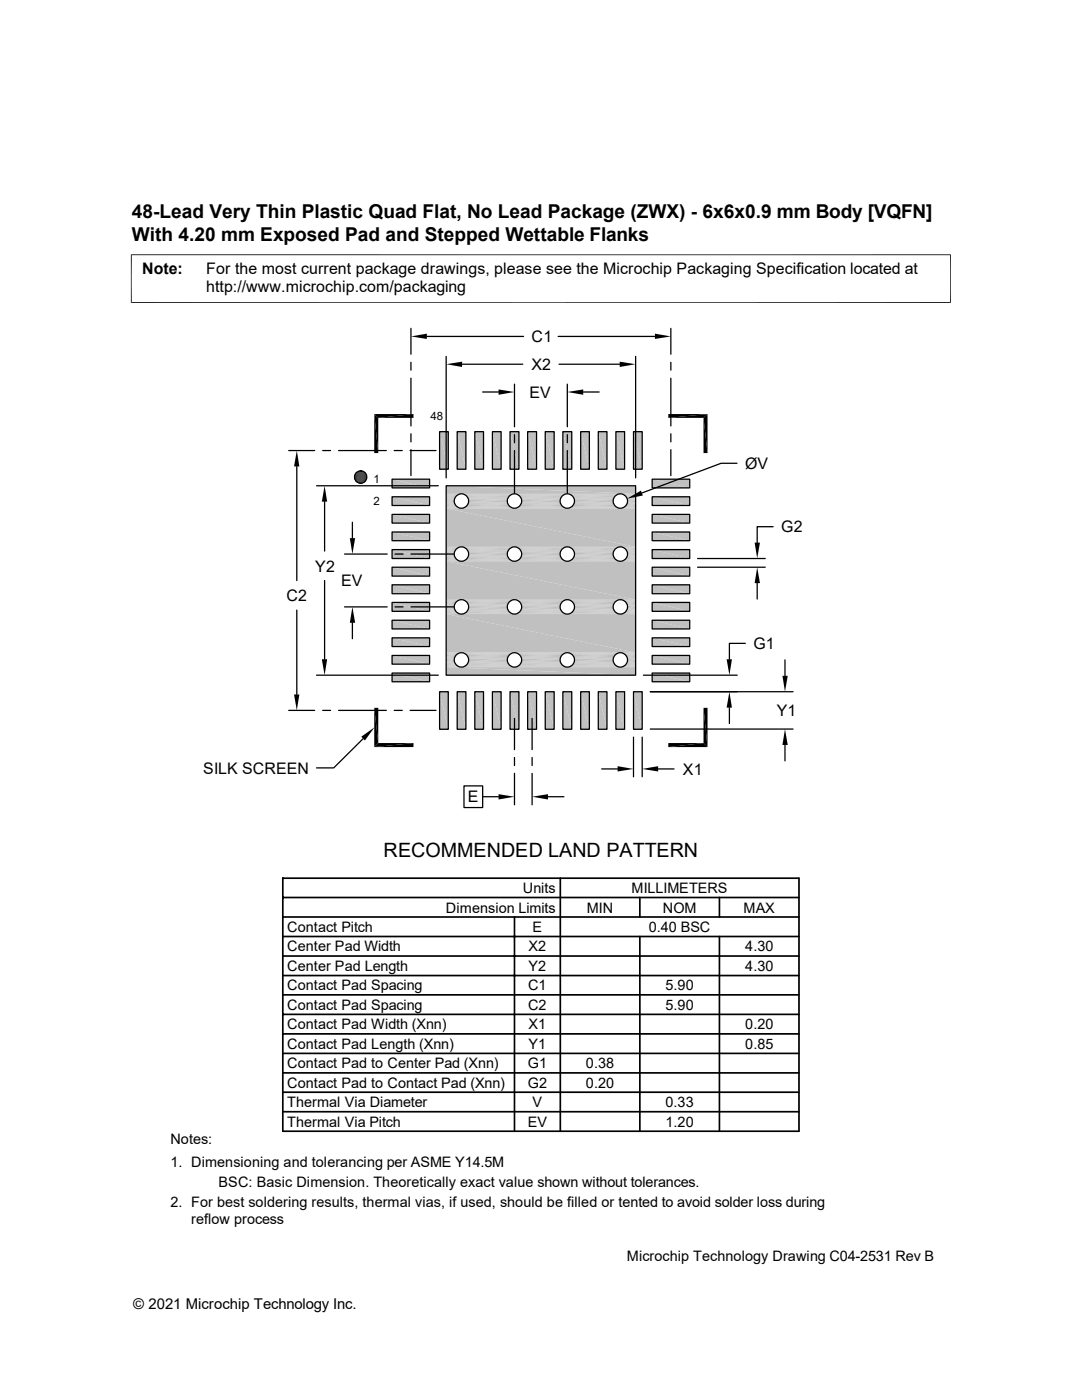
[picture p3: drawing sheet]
<svg xmlns="http://www.w3.org/2000/svg" width="216mm" height="279mm" viewBox="0 0 216 279" stroke-linecap="round" stroke-linejoin="round" font-family="sans-serif">
<g fill="#c0c0c0">
<path d="M126.4 86.1l1.7 7.5h-1.7z"/>
<path d="M126.4 86.1h1.7v7.5z"/>
<path d="M122.9 86.1l1.7 7.5h-1.7z"/>
<path d="M122.9 86.1h1.7v7.5z"/>
<path d="M119.4 86.1l1.7 7.5h-1.7z"/>
<path d="M119.4 86.1h1.7v7.5z"/>
<path d="M115.9 86.1l1.7 7.5h-1.7z"/>
<path d="M115.9 86.1h1.7v7.5z"/>
<path d="M112.3 86.1l1.8 7.5h-1.8z"/>
<path d="M112.3 86.1h1.8v7.5z"/>
<path d="M108.8 86.1l1.8 7.5h-1.8z"/>
<path d="M108.8 86.1h1.8v7.5z"/>
<path d="M105.3 86.1l1.8 7.5h-1.8z"/>
<path d="M105.3 86.1h1.8v7.5z"/>
<path d="M101.8 86.1l1.7 7.5h-1.7z"/>
<path d="M101.8 86.1h1.7v7.5z"/>
<path d="M98.3 86.1l1.7 7.5h-1.7z"/>
<path d="M98.3 86.1h1.7v7.5z"/>
<path d="M94.7 86.1l1.8 7.5h-1.8z"/>
<path d="M94.7 86.1h1.8v7.5z"/>
<path d="M91.2 86.1l1.8 7.5h-1.8z"/>
<path d="M91.2 86.1h1.8v7.5z"/>
<path d="M87.7 86.1l1.8 7.5h-1.8z"/>
<path d="M87.7 86.1h1.8v7.5z"/>
<path d="M130.1 95.6l7.5 1.8h-7.5z"/>
<path d="M130.1 95.6h7.5v1.8z"/>
<path d="M78.2 95.6l7.5 1.8h-7.5z"/>
<path d="M78.2 95.6h7.5v1.8z"/>
<path d="M130.1 99.1l7.5 1.8h-7.5z"/>
<path d="M130.1 99.1h7.5v1.8z"/>
<path d="M78.2 99.1l7.5 1.8h-7.5z"/>
<path d="M78.2 99.1h7.5v1.8z"/>
<path d="M130.1 102.7l7.5 1.7h-7.5z"/>
<path d="M130.1 102.7h7.5v1.7z"/>
<path d="M78.2 102.7l7.5 1.7h-7.5z"/>
<path d="M78.2 102.7h7.5v1.7z"/>
<path d="M130.1 106.2l7.5 1.7h-7.5z"/>
<path d="M130.1 106.2h7.5v1.7z"/>
<path d="M78.2 106.2l7.5 1.7h-7.5z"/>
<path d="M78.2 106.2h7.5v1.7z"/>
<path d="M130.1 109.7l7.5 1.8h-7.5z"/>
<path d="M130.1 109.7h7.5v1.8z"/>
<path d="M78.2 109.7l7.5 1.8h-7.5z"/>
<path d="M78.2 109.7h7.5v1.8z"/>
<path d="M130.1 113.2l7.5 1.8h-7.5z"/>
<path d="M130.1 113.2h7.5v1.8z"/>
<path d="M78.2 113.2l7.5 1.8h-7.5z"/>
<path d="M78.2 113.2h7.5v1.8z"/>
<path d="M130.1 116.7l7.5 1.8h-7.5z"/>
<path d="M130.1 116.7h7.5v1.8z"/>
<path d="M78.2 116.7l7.5 1.8h-7.5z"/>
<path d="M78.2 116.7h7.5v1.8z"/>
<path d="M130.1 120.2l7.5 1.8h-7.5z"/>
<path d="M130.1 120.2h7.5v1.8z"/>
<path d="M78.2 120.2l7.5 1.8h-7.5z"/>
<path d="M78.2 120.2h7.5v1.8z"/>
<path d="M130.1 123.8l7.5 1.7h-7.5z"/>
<path d="M130.1 123.8h7.5v1.7z"/>
<path d="M78.2 123.8l7.5 1.7h-7.5z"/>
<path d="M78.2 123.8h7.5v1.7z"/>
<path d="M130.1 127.3l7.5 1.7h-7.5z"/>
<path d="M130.1 127.3h7.5v1.7z"/>
<path d="M78.2 127.3l7.5 1.7h-7.5z"/>
<path d="M78.2 127.3h7.5v1.7z"/>
<path d="M130.1 130.8l7.5 1.7h-7.5z"/>
<path d="M130.1 130.8h7.5v1.7z"/>
<path d="M78.2 130.8l7.5 1.7h-7.5z"/>
<path d="M78.2 130.8h7.5v1.7z"/>
<path d="M130.1 134.3l7.5 1.8h-7.5z"/>
<path d="M130.1 134.3h7.5v1.8z"/>
<path d="M78.2 134.3l7.5 1.8h-7.5z"/>
<path d="M78.2 134.3h7.5v1.8z"/>
<path d="M126.4 138l1.7 7.5h-1.7z"/>
<path d="M126.4 138h1.7v7.5z"/>
<path d="M122.9 138l1.7 7.5h-1.7z"/>
<path d="M122.9 138h1.7v7.5z"/>
<path d="M119.4 138l1.7 7.5h-1.7z"/>
<path d="M119.4 138h1.7v7.5z"/>
<path d="M115.9 138l1.7 7.5h-1.7z"/>
<path d="M115.9 138h1.7v7.5z"/>
<path d="M112.3 138l1.8 7.5h-1.8z"/>
<path d="M112.3 138h1.8v7.5z"/>
<path d="M108.8 138l1.8 7.5h-1.8z"/>
<path d="M108.8 138h1.8v7.5z"/>
<path d="M105.3 138l1.8 7.5h-1.8z"/>
<path d="M105.3 138h1.8v7.5z"/>
<path d="M101.8 138l1.7 7.5h-1.7z"/>
<path d="M101.8 138h1.7v7.5z"/>
<path d="M98.3 138l1.7 7.5h-1.7z"/>
<path d="M98.3 138h1.7v7.5z"/>
<path d="M94.7 138l1.8 7.5h-1.8z"/>
<path d="M94.7 138h1.8v7.5z"/>
<path d="M91.2 138l1.8 7.5h-1.8z"/>
<path d="M91.2 138h1.8v7.5z"/>
<path d="M87.7 138l1.8 7.5h-1.8z"/>
<path d="M87.7 138h1.8v7.5z"/>
<path d="M89 96.9l37.8 1.7h-37.8z"/>
<path d="M89 96.9h37.8v1.7z"/>
</g>
<g fill="none" stroke="#c0c0c0" stroke-width=".2">
<path d="M89 98.6h2.9M89 98.7h2.7M89 98.8h2.4M92.2 98.6h10.3M92.5 98.7h9.7M92.8 98.8h9.2M93 98.9h8.8M102.8 98.6h10.3M103 98.7h9.8M103.3 98.8h9.3M103.5 98.9h8.9M113.3 98.6h10.3"/>
<path d="M113.6 98.7h9.8M113.8 98.8h9.3M114.1 98.9h8.8M123.9 98.6h2.9M124.2 98.7h2.6M124.4 98.8h2.4M124.6 98.9h2.2"/>
</g>
<path d="M89 98.8l2 .2h-2z" fill="#c0c0c0"/>
<path d="M89 98.9h2.2" fill="none" stroke="#c0c0c0" stroke-width=".2"/>
<g fill="#c0c0c0">
<path d="M124.8 99l2 .2h-1.8z"/>
<path d="M124.8 99h2v.2z"/>
</g>
<path d="M93.2 99.1h8.4M103.7 99.1h8.4M114.3 99.1h8.4" fill="none" stroke="#c0c0c0" stroke-width=".21"/>
<g fill="#c0c0c0">
<path d="M89 99l1.8 .2h-1.8z"/>
<path d="M89 99h2l-.2 .2z"/>
<path d="M125 99.2l1.8 .3h-1.7z"/>
<path d="M125 99.2h1.8v.3z"/>
</g>
<path d="M93.3 99.4h8.1M103.9 99.4h8.1M114.4 99.4h8.1" fill="none" stroke="#c0c0c0" stroke-width=".25"/>
<g fill="#c0c0c0">
<path d="M89 99.2l1.7 .3h-1.7z"/>
<path d="M89 99.2h1.8l-.1 .3z"/>
<path d="M125.1 99.5l1.7 .2h-1.6z"/>
<path d="M125.1 99.5h1.7v.2z"/>
</g>
<path d="M93.4 99.6h7.9M104 99.6h7.8M114.6 99.6h7.8" fill="none" stroke="#c0c0c0" stroke-width=".25"/>
<g fill="#c0c0c0">
<path d="M89 99.5l1.7 .2h-1.7z"/>
<path d="M89 99.5h1.7v.2z"/>
<path d="M125.2 99.7l1.6 .3h-1.6z"/>
<path d="M125.2 99.7h1.6v.3z"/>
</g>
<path d="M93.5 99.9h7.7M104.1 99.9h7.7M114.6 99.9h7.7" fill="none" stroke="#c0c0c0" stroke-width=".25"/>
<g fill="#c0c0c0">
<path d="M89 99.7l1.6 .3h-1.6z"/>
<path d="M89 99.7h1.7l-.1 .3z"/>
<path d="M125.2 100l1.6 .3h-1.6z"/>
<path d="M125.2 100h1.6v.3z"/>
</g>
<path d="M93.5 100.1h7.7M104.1 100.1h7.7M114.6 100.1h7.7" fill="none" stroke="#c0c0c0" stroke-width=".3"/>
<g fill="#c0c0c0">
<path d="M89 100l1.7 .3h-1.7z"/>
<path d="M89 100h1.6l.1 .3z"/>
<path d="M125.2 100.3l1.6 .2h-1.7z"/>
<path d="M125.2 100.3h1.6v.2z"/>
</g>
<path d="M93.4 100.4h7.9M104 100.4h7.8M114.6 100.4h7.8" fill="none" stroke="#c0c0c0" stroke-width=".25"/>
<g fill="#c0c0c0">
<path d="M89 100.3l1.7 .2h-1.7z"/>
<path d="M89 100.3h1.7v.2z"/>
<path d="M125.1 100.5l1.7 .3h-1.8z"/>
<path d="M125.1 100.5h1.7v.3z"/>
</g>
<path d="M93.3 100.6h8.1M103.9 100.6h8.1M114.4 100.6h8.1" fill="none" stroke="#c0c0c0" stroke-width=".21"/>
<g fill="#c0c0c0">
<path d="M89 100.5l1.8 .3h-1.8z"/>
<path d="M89 100.5h1.7l.1 .3z"/>
<path d="M125 100.8l1.8 .2h-2z"/>
<path d="M125 100.8h1.8v.2z"/>
</g>
<path d="M93.2 100.9h8.4M103.7 100.9h8.4M114.3 100.9h8.4" fill="none" stroke="#c0c0c0" stroke-width=".25"/>
<g fill="#c0c0c0">
<path d="M89 100.8l2 .2h-2z"/>
<path d="M89 100.8h1.8l.2 .2z"/>
</g>
<path d="M124.6 101.1h2.2" fill="none" stroke="#c0c0c0" stroke-width=".2"/>
<path d="M124.8 101h2v.2z" fill="#c0c0c0"/>
<g fill="none" stroke="#c0c0c0" stroke-width=".2">
<path d="M89 101.1h2.2M89 101.2h2.4M89 101.3h2.7M89 101.4h2.9M92.2 101.4h10.3M92.5 101.3h9.7M92.8 101.2h9.2M93 101.1h8.8M102.8 101.4h10.3M103 101.3h9.8M103.3 101.2h9.3M103.5 101.1h8.9"/>
<path d="M113.3 101.4h10.3M113.6 101.3h9.8M113.8 101.2h9.3M114.1 101.1h8.8M123.9 101.4h2.9M124.2 101.3h2.6M124.4 101.2h2.4"/>
</g>
<g fill="#c0c0c0">
<path d="M89 101.5l37.8 7.6h-37.8z"/>
<path d="M89 101.5h37.8v7.6z"/>
</g>
<g fill="none" stroke="#c0c0c0" stroke-width=".2">
<path d="M89 109.2h2.9M89 109.2h2.7M89 109.3h2.4M92.2 109.2h10.3M92.5 109.2h9.7M92.8 109.3h9.2M102.8 109.2h10.3M103 109.2h9.8M103.3 109.3h9.3M113.3 109.2h10.3M113.6 109.2h9.8M113.8 109.3h9.3"/>
<path d="M123.9 109.2h2.9M124.2 109.2h2.6M124.4 109.3h2.4"/>
</g>
<path d="M93 109.5h8.8M103.5 109.5h8.9M114.1 109.5h8.8M124.6 109.5h2.2" fill="none" stroke="#c0c0c0" stroke-width=".21"/>
<path d="M89 109.4l2 .2h-2z" fill="#c0c0c0"/>
<path d="M89 109.5h2.2" fill="none" stroke="#c0c0c0" stroke-width=".21"/>
<g fill="#c0c0c0">
<path d="M124.8 109.6l2 .2h-1.8z"/>
<path d="M124.8 109.6h2v.2z"/>
</g>
<path d="M93.2 109.7h8.4M103.7 109.7h8.4M114.3 109.7h8.4" fill="none" stroke="#c0c0c0" stroke-width=".21"/>
<g fill="#c0c0c0">
<path d="M89 109.6l1.8 .2h-1.8z"/>
<path d="M89 109.6h2l-.2 .2z"/>
<path d="M125 109.8l1.8 .2h-1.7z"/>
<path d="M125 109.8h1.8v.2z"/>
</g>
<path d="M93.3 109.9h8.1M103.9 109.9h8.1M114.4 109.9h8.1" fill="none" stroke="#c0c0c0" stroke-width=".21"/>
<g fill="#c0c0c0">
<path d="M89 109.8l1.7 .2h-1.7z"/>
<path d="M89 109.8h1.8l-.1 .2z"/>
<path d="M125.1 110l1.7 .3h-1.6z"/>
<path d="M125.1 110h1.7v.3z"/>
</g>
<path d="M93.4 110.2h7.9M104 110.2h7.8M114.6 110.2h7.8" fill="none" stroke="#c0c0c0" stroke-width=".3"/>
<g fill="#c0c0c0">
<path d="M89 110l1.7 .3h-1.7z"/>
<path d="M89 110h1.7v.3z"/>
<path d="M125.2 110.3l1.6 .3h-1.6z"/>
<path d="M125.2 110.3h1.6v.3z"/>
</g>
<path d="M93.5 110.4h7.7M104.1 110.4h7.7M114.6 110.4h7.7" fill="none" stroke="#c0c0c0" stroke-width=".25"/>
<g fill="#c0c0c0">
<path d="M89 110.3l1.6 .3h-1.6z"/>
<path d="M89 110.3h1.7l-.1 .3z"/>
<path d="M125.2 110.6l1.6 .2h-1.6z"/>
<path d="M125.2 110.6h1.6v.2z"/>
</g>
<path d="M93.5 110.7h7.7M104.1 110.7h7.7M114.6 110.7h7.7" fill="none" stroke="#c0c0c0" stroke-width=".25"/>
<g fill="#c0c0c0">
<path d="M89 110.6l1.7 .2h-1.7z"/>
<path d="M89 110.6h1.6l.1 .2z"/>
<path d="M125.2 110.8l1.6 .3h-1.7z"/>
<path d="M125.2 110.8h1.6v.3z"/>
</g>
<path d="M93.4 111h7.9M104 111h7.8M114.6 111h7.8" fill="none" stroke="#c0c0c0" stroke-width=".25"/>
<g fill="#c0c0c0">
<path d="M89 110.8l1.7 .3h-1.7z"/>
<path d="M89 110.8h1.7v.3z"/>
<path d="M125.1 111.1l1.7 .2h-1.8z"/>
<path d="M125.1 111.1h1.7v.2z"/>
</g>
<path d="M93.3 111.2h8.1M103.9 111.2h8.1M114.4 111.2h8.1" fill="none" stroke="#c0c0c0" stroke-width=".25"/>
<g fill="#c0c0c0">
<path d="M89 111.1l1.8 .2h-1.8z"/>
<path d="M89 111.1h1.7l.1 .2z"/>
<path d="M125 111.3l1.8 .2h-2z"/>
<path d="M125 111.3h1.8v.2z"/>
</g>
<path d="M93.2 111.4h8.4M103.7 111.4h8.4M114.3 111.4h8.4" fill="none" stroke="#c0c0c0" stroke-width=".21"/>
<g fill="#c0c0c0">
<path d="M89 111.3l2 .2h-2z"/>
<path d="M89 111.3h1.8l.2 .2z"/>
</g>
<path d="M124.6 111.6h2.2" fill="none" stroke="#c0c0c0" stroke-width=".2"/>
<path d="M124.8 111.5h2v.2z" fill="#c0c0c0"/>
<g fill="none" stroke="#c0c0c0" stroke-width=".2">
<path d="M89 111.6h2.2M89 111.8h2.4M89 111.9h2.7M89 112h2.9M92.2 112h10.3M92.5 111.9h9.7M92.8 111.8h9.2M93 111.6h8.8M102.8 112h10.3M103 111.9h9.8M103.3 111.8h9.3M103.5 111.6h8.9"/>
<path d="M113.3 112h10.3M113.6 111.9h9.8M113.8 111.8h9.3M114.1 111.6h8.8M123.9 112h2.9M124.2 111.9h2.6M124.4 111.8h2.4"/>
</g>
<g fill="#c0c0c0">
<path d="M89 112l37.8 7.7h-37.8z"/>
<path d="M89 112h37.8v7.7z"/>
</g>
<g fill="none" stroke="#c0c0c0" stroke-width=".2">
<path d="M89 119.7h2.9M89 119.8h2.7M89 119.9h2.4M92.2 119.7h10.3M92.5 119.8h9.7M92.8 119.9h9.2M102.8 119.7h10.3M103 119.8h9.8M103.3 119.9h9.3M113.3 119.7h10.3M113.6 119.8h9.8M113.8 119.9h9.3"/>
<path d="M123.9 119.7h2.9M124.2 119.8h2.6M124.4 119.9h2.4M93 120.1h8.8M103.5 120.1h8.9M114.1 120.1h8.8M124.6 120.1h2.2"/>
</g>
<path d="M89 120l2 .1h-2z" fill="#c0c0c0"/>
<path d="M89 120.1h2.2" fill="none" stroke="#c0c0c0" stroke-width=".2"/>
<g fill="#c0c0c0">
<path d="M124.8 120.1l2 .3h-1.8z"/>
<path d="M124.8 120.1h2v.3z"/>
</g>
<path d="M93.2 120.2h8.4M103.7 120.2h8.4M114.3 120.2h8.4" fill="none" stroke="#c0c0c0" stroke-width=".21"/>
<g fill="#c0c0c0">
<path d="M89 120.1l1.8 .3h-1.8z"/>
<path d="M89 120.1h2l-.2 .3z"/>
<path d="M125 120.4l1.8 .2h-1.7z"/>
<path d="M125 120.4h1.8v.2z"/>
</g>
<path d="M93.3 120.5h8.1M103.9 120.5h8.1M114.4 120.5h8.1" fill="none" stroke="#c0c0c0" stroke-width=".25"/>
<g fill="#c0c0c0">
<path d="M89 120.4l1.7 .2h-1.7z"/>
<path d="M89 120.4h1.8l-.1 .2z"/>
<path d="M125.1 120.6l1.7 .3h-1.6z"/>
<path d="M125.1 120.6h1.7v.3z"/>
</g>
<path d="M93.4 120.7h7.9M104 120.7h7.8M114.6 120.7h7.8" fill="none" stroke="#c0c0c0" stroke-width=".25"/>
<g fill="#c0c0c0">
<path d="M89 120.6l1.7 .3h-1.7z"/>
<path d="M89 120.6h1.7v.3z"/>
<path d="M125.2 120.9l1.6 .2h-1.6z"/>
<path d="M125.2 120.9h1.6v.2z"/>
</g>
<path d="M93.5 121h7.7M104.1 121h7.7M114.6 121h7.7" fill="none" stroke="#c0c0c0" stroke-width=".25"/>
<g fill="#c0c0c0">
<path d="M89 120.9l1.6 .2h-1.6z"/>
<path d="M89 120.9h1.7l-.1 .2z"/>
<path d="M125.2 121.1l1.6 .3h-1.6z"/>
<path d="M125.2 121.1h1.6v.3z"/>
</g>
<path d="M93.5 121.2h7.7M104.1 121.2h7.7M114.6 121.2h7.7" fill="none" stroke="#c0c0c0" stroke-width=".25"/>
<g fill="#c0c0c0">
<path d="M89 121.1l1.7 .3h-1.7z"/>
<path d="M89 121.1h1.6l.1 .3z"/>
<path d="M125.2 121.4l1.6 .3h-1.7z"/>
<path d="M125.2 121.4h1.6v.3z"/>
</g>
<path d="M93.4 121.5h7.9M104 121.5h7.8M114.6 121.5h7.8" fill="none" stroke="#c0c0c0" stroke-width=".3"/>
<g fill="#c0c0c0">
<path d="M89 121.4l1.7 .3h-1.7z"/>
<path d="M89 121.4h1.7v.3z"/>
<path d="M125.1 121.7l1.7 .2h-1.8z"/>
<path d="M125.1 121.7h1.7v.2z"/>
</g>
<path d="M93.3 121.8h8.1M103.9 121.8h8.1M114.4 121.8h8.1" fill="none" stroke="#c0c0c0" stroke-width=".21"/>
<g fill="#c0c0c0">
<path d="M89 121.7l1.8 .2h-1.8z"/>
<path d="M89 121.7h1.7l.1 .2z"/>
<path d="M125 121.9l1.8 .2h-2z"/>
<path d="M125 121.9h1.8v.2z"/>
</g>
<path d="M93.2 122h8.4M103.7 122h8.4M114.3 122h8.4" fill="none" stroke="#c0c0c0" stroke-width=".21"/>
<g fill="#c0c0c0">
<path d="M89 121.9l2 .2h-2z"/>
<path d="M89 121.9h1.8l.2 .2z"/>
</g>
<path d="M124.6 122.2h2.2" fill="none" stroke="#c0c0c0" stroke-width=".21"/>
<path d="M124.8 122.1h2v.2z" fill="#c0c0c0"/>
<path d="M89 122.2h2.2M93 122.2h8.8M103.5 122.2h8.9M114.1 122.2h8.8" fill="none" stroke="#c0c0c0" stroke-width=".21"/>
<g fill="none" stroke="#c0c0c0" stroke-width=".2">
<path d="M89 122.4h2.4M89 122.5h2.7M89 122.5h2.9M92.2 122.5h10.3M92.5 122.5h9.7M92.8 122.4h9.2M102.8 122.5h10.3M103 122.5h9.8M103.3 122.4h9.3M113.3 122.5h10.3M113.6 122.5h9.8M113.8 122.4h9.3"/>
<path d="M123.9 122.5h2.9M124.2 122.5h2.6M124.4 122.4h2.4"/>
</g>
<g fill="#c0c0c0">
<path d="M89 122.6l37.8 7.6h-37.8z"/>
<path d="M89 122.6h37.8v7.6z"/>
</g>
<g fill="none" stroke="#c0c0c0" stroke-width=".2">
<path d="M89 130.3h2.9M89 130.3h2.7M89 130.5h2.4M92.2 130.3h10.3M92.5 130.3h9.7M92.8 130.5h9.2M93 130.6h8.8M102.8 130.3h10.3M103 130.3h9.8M103.3 130.5h9.3M103.5 130.6h8.9M113.3 130.3h10.3"/>
<path d="M113.6 130.3h9.8M113.8 130.5h9.3M114.1 130.6h8.8M123.9 130.3h2.9M124.2 130.3h2.6M124.4 130.5h2.4M124.6 130.6h2.2"/>
</g>
<path d="M89 130.5l2 .2h-2z" fill="#c0c0c0"/>
<path d="M89 130.6h2.2" fill="none" stroke="#c0c0c0" stroke-width=".2"/>
<g fill="#c0c0c0">
<path d="M124.8 130.7l2 .2h-1.8z"/>
<path d="M124.8 130.7h2v.2z"/>
</g>
<path d="M93.2 130.8h8.4M103.7 130.8h8.4M114.3 130.8h8.4" fill="none" stroke="#c0c0c0" stroke-width=".25"/>
<g fill="#c0c0c0">
<path d="M89 130.7l1.8 .2h-1.8z"/>
<path d="M89 130.7h2l-.2 .2z"/>
<path d="M125 130.9l1.8 .2h-1.7z"/>
<path d="M125 130.9h1.8v.2z"/>
</g>
<path d="M93.3 131h8.1M103.9 131h8.1M114.4 131h8.1" fill="none" stroke="#c0c0c0" stroke-width=".21"/>
<g fill="#c0c0c0">
<path d="M89 130.9l1.7 .2h-1.7z"/>
<path d="M89 130.9h1.8l-.1 .2z"/>
<path d="M125.1 131.1l1.7 .3h-1.6z"/>
<path d="M125.1 131.1h1.7v.3z"/>
</g>
<path d="M93.4 131.3h7.9M104 131.3h7.8M114.6 131.3h7.8" fill="none" stroke="#c0c0c0" stroke-width=".25"/>
<g fill="#c0c0c0">
<path d="M89 131.1l1.7 .3h-1.7z"/>
<path d="M89 131.1h1.7v.3z"/>
<path d="M125.2 131.4l1.6 .3h-1.6z"/>
<path d="M125.2 131.4h1.6v.3z"/>
</g>
<path d="M93.5 131.6h7.7M104.1 131.6h7.7M114.6 131.6h7.7" fill="none" stroke="#c0c0c0" stroke-width=".3"/>
<g fill="#c0c0c0">
<path d="M89 131.4l1.6 .3h-1.6z"/>
<path d="M89 131.4h1.7l-.1 .3z"/>
<path d="M125.2 131.7l1.6 .3h-1.6z"/>
<path d="M125.2 131.7h1.6v.3z"/>
</g>
<path d="M93.5 131.8h7.7M104.1 131.8h7.7M114.6 131.8h7.7" fill="none" stroke="#c0c0c0" stroke-width=".25"/>
<g fill="#c0c0c0">
<path d="M89 131.7l1.7 .3h-1.7z"/>
<path d="M89 131.7h1.6l.1 .3z"/>
<path d="M125.2 132l1.6 .2h-1.7z"/>
<path d="M125.2 132h1.6v.2z"/>
</g>
<path d="M93.4 132.1h7.9M104 132.1h7.8M114.6 132.1h7.8" fill="none" stroke="#c0c0c0" stroke-width=".25"/>
<g fill="#c0c0c0">
<path d="M89 132l1.7 .2h-1.7z"/>
<path d="M89 132h1.7v.2z"/>
<path d="M125.1 132.2l1.7 .3h-1.8z"/>
<path d="M125.1 132.2h1.7v.3z"/>
</g>
<path d="M93.3 132.3h8.1M103.9 132.3h8.1M114.4 132.3h8.1" fill="none" stroke="#c0c0c0" stroke-width=".25"/>
<g fill="#c0c0c0">
<path d="M89 132.2l1.8 .3h-1.8z"/>
<path d="M89 132.2h1.7l.1 .3z"/>
<path d="M125 132.5l1.8 .2h-2z"/>
<path d="M125 132.5h1.8v.2z"/>
</g>
<path d="M93.2 132.6h8.4M103.7 132.6h8.4M114.3 132.6h8.4" fill="none" stroke="#c0c0c0" stroke-width=".21"/>
<g fill="#c0c0c0">
<path d="M89 132.5l2 .2h-2z"/>
<path d="M89 132.5h1.8l.2 .2z"/>
</g>
<path d="M124.6 132.8h2.2" fill="none" stroke="#c0c0c0" stroke-width=".2"/>
<path d="M124.8 132.7h2v.1z" fill="#c0c0c0"/>
<g fill="none" stroke="#c0c0c0" stroke-width=".2">
<path d="M89 132.8h2.2M89 132.9h2.4M89 133h2.7M89 133.1h2.9M92.2 133.1h10.3M92.5 133h9.7M92.8 132.9h9.2M93 132.8h8.8M102.8 133.1h10.3M103 133h9.8M103.3 132.9h9.3M103.5 132.8h8.9"/>
<path d="M113.3 133.1h10.3M113.6 133h9.8M113.8 132.9h9.3M114.1 132.8h8.8M123.9 133.1h2.9M124.2 133h2.6M124.4 132.9h2.4"/>
</g>
<g fill="#c0c0c0">
<path d="M89 133.1l37.8 1.6h-37.8z"/>
<path d="M89 133.1h37.8v1.6z"/>
</g>
<g fill="none" stroke="#000" stroke-width=".25">
<path d="M82 65.5v5.2M82 72.3v1.6M82 75.5v9.5M85.2 67.1h19.3M89 71.1v24.3M92.2 72.7h12.1M96.3 78.2h3.2M102.7 76.7v8.5M111.4 67.1h19.3M111.5 72.7h12.2M113.2 76.7v8.5M116.4 78.2h3.1"/>
<path d="M126.8 71.1v24.3M133.9 65.5v5.2M133.9 72.3v1.6M133.9 75.5v9.5M57.6 89.9h5.2M59.2 93.1v22.8M63.2 96.9h24.3M64.4 89.9h1.6M67.6 89.9h9.5M78.2 99.1h7.5v1.8h-7.5zM78.2 95.6h7.5v1.8h-7.5zM78.7 89.9h1.6"/>
<path d="M81.8 89.9h5.2M82 86.6v1.6M82 89.7v5.2M87.7 86.1h1.8v7.5h-1.8zM89 96.9h37.8v37.8h-37.8zM91.2 86.1h1.8v7.5h-1.8zM94.7 86.1h1.8v7.5h-1.8zM98.3 86.1h1.7v7.5h-1.7zM101.8 86.1h1.7v7.5h-1.7zM102.7 86.7v1.6M102.7 89.9v8.5M105.3 86.1h1.8v7.5h-1.8z"/>
<path d="M108.8 86.1h1.8v7.5h-1.8zM112.3 86.1h1.8v7.5h-1.8zM113.2 86.7v1.6M113.2 89.9v8.5M115.9 86.1h1.7v7.5h-1.7zM119.4 86.1h1.7v7.5h-1.7zM122.9 86.1h1.7v7.5h-1.7zM126.4 86.1h1.7v7.5h-1.7zM130.1 95.6h7.5v1.8h-7.5zM130.1 99.1h7.5v1.8h-7.5zM133.9 86.6v1.6M133.9 89.7v5.2"/>
<path d="M147.1 92.5h-3.2l-15.8 5.9M64.8 100.1v9.9M64.8 115.9v15.7M68.7 110.6h8.6M70.3 104.2v3.2M78.2 116.7h7.5v1.8h-7.5zM78.2 113.2h7.5v1.8h-7.5zM78.2 109.7h7.5v1.8h-7.5zM78.2 106.2h7.5v1.7h-7.5zM78.2 102.7h7.5v1.7h-7.5zM78.8 110.6h1.6M82 110.6h8.5"/>
<path d="M130.1 102.7h7.5v1.7h-7.5zM130.1 106.2h7.5v1.7h-7.5zM130.1 109.7h7.5v1.8h-7.5zM130.1 113.2h7.5v1.8h-7.5zM130.1 116.7h7.5v1.8h-7.5zM139.2 113.2h13.5M139.2 111.5h13.5M151.1 116.4v3.1M154.3 105.1h-3.2v3.2M59.2 121.8v16.8M63.2 134.7h24.3M68.7 121.1h8.6"/>
<path d="M70.3 124.3v3.2M78.2 134.3h7.5v1.8h-7.5zM78.2 130.8h7.5v1.7h-7.5zM78.2 127.3h7.5v1.7h-7.5zM78.2 123.8h7.5v1.7h-7.5zM78.2 120.2h7.5v1.8h-7.5zM78.8 121.1h1.6M82 121.1h8.5M87.7 138h1.8v7.5h-1.8zM91.2 138h1.8v7.5h-1.8zM94.7 138h1.8v7.5h-1.8zM98.3 138h1.7v7.5h-1.7z"/>
<path d="M101.8 138h1.7v7.5h-1.7zM105.3 138h1.8v7.5h-1.8zM108.8 138h1.8v7.5h-1.8zM112.3 138h1.8v7.5h-1.8zM115.9 138h1.7v7.5h-1.7zM119.4 138h1.7v7.5h-1.7zM122.9 138h1.7v7.5h-1.7zM126.4 138h1.7v7.5h-1.7zM128.4 134.7h18.7M129.8 138h28.4M130.1 120.2h7.5v1.8h-7.5zM130.1 123.8h7.5v1.7h-7.5z"/>
<path d="M130.1 127.3h7.5v1.7h-7.5zM130.1 130.8h7.5v1.7h-7.5zM130.1 134.3h7.5v1.8h-7.5zM148.7 128.4h-3.2v3.2M156.6 131.7v3.2M57.6 141.8h5.2M64.4 141.8h1.6M67.6 141.8h9.5M72.5 147.4l-5.9 5.8h-3.4M78.7 141.8h1.6M81.8 141.8h5.2M92.6 156.8h3.7v4.4h-3.7z"/>
<path d="M96.3 159h3.2M102.7 143.4v6.2M102.7 151.2v1.6M102.7 154.3v6.3M106.2 143.4v6.2M106.2 151.2v1.6M106.2 154.3v6.3M109.3 159h3.2M120.1 153.5h3.1M126.4 147.1v7.9M128.1 147.1v7.9M129.8 145.5h28.4"/>
<path d="M131.3 153.5h3.2M145.5 141.2v3.2M156.6 148.7v3.1"/>
<circle cx="72" cy="95.2" r="1.22"/>
<circle cx="92.1" cy="100" r="1.43"/>
<circle cx="102.7" cy="100" r="1.43"/>
<circle cx="113.2" cy="100" r="1.43"/>
<circle cx="123.8" cy="100" r="1.43"/>
<circle cx="92.1" cy="110.6" r="1.43"/>
<circle cx="102.7" cy="110.6" r="1.43"/>
<circle cx="113.2" cy="110.6" r="1.43"/>
<circle cx="123.8" cy="110.6" r="1.43"/>
<circle cx="92.1" cy="121.1" r="1.43"/>
<circle cx="92.1" cy="131.7" r="1.43"/>
<circle cx="102.7" cy="131.7" r="1.43"/>
<circle cx="102.7" cy="121.1" r="1.43"/>
<circle cx="113.2" cy="131.7" r="1.43"/>
<circle cx="113.2" cy="121.1" r="1.43"/>
<circle cx="123.8" cy="131.7" r="1.43"/>
<circle cx="123.8" cy="121.1" r="1.43"/>
</g>
<g fill="none" stroke="#000" stroke-width=".34">
<path d="M56.4 179.1h103M56.4 175.3h103v50.5h-103zM111.8 175.3v50.5M127.7 179.1v3.9M143.6 179.1v3.9M56.4 183h103M56.4 190.8h103M56.4 186.9h103M56.4 194.7h103M56.4 198.5h103M102.7 183v42.8M127.7 186.9v38.9"/>
<path d="M143.6 186.9v38.9M56.4 202.4h103M56.4 206.3h103M56.4 218h103M56.4 210.2h103M56.4 214.1h103M56.4 221.9h103"/>
</g>
<g fill="#000">
<path d="M82 67.1l3.2-.5v1zM89 72.7l3.2-.5v1zM99.5 77.7l3.2 .5-3.2 .6zM113.2 78.2l3.2-.5v1.1zM123.7 72.2l3.1 .5-3.1 .5zM130.7 66.6l3.2 .5-3.2 .5zM59.2 89.9l.5 3.2h-1zM71 96l1.9 .1zM71 96h1.9zM71 94.4h1.9h-1.9zM71 94.4h1.9zM71 96.1l1.8 .1z"/>
<path d="M71 96.1h1.9zM71.1 94.3l1.8 .1h-1.9zM71.1 94.3l1.8 .1zM71.1 96.2l1.6 .1zM71.1 96.2h1.7zM71.1 94.3h1.7zM71.2 94.2l1.6 .1zM71.2 96.3h1.4zM71.2 96.3h1.5zM71.3 94.1l1.4 .1h-1.5zM71.3 94.1l1.4 .1zM71.3 96.3l1.2 .1z"/>
<path d="M71.3 96.3h1.3zM71.3 94.1h1.3zM71.5 94.1h1.1zM71.5 96.4h.8zM71.5 96.4h1zM71.5 94.1h1zM71.5 94l1 .1zM71.5 96.4l.8 .1zM71.5 94h.8zM71.7 94h.6zM71.7 96.5h.4zM71.7 96.5h.6z"/>
<path d="M71.8 94h.5zM71.8 96.5h.3zM71.8 94h.3zM74.7 82.6l.8 7.8h-.8zM74.7 82.6l.8 .8v7zM75.5 83.4l7-.8v.8zM74.7 82.6h7.8l-7 .8zM125.1 99.5l2.8-1.6 .4 1zM133.3 82.6h7.9l-7.9 .8zM133.3 83.4l7.9-.8-.8 .8zM140.4 83.4l.8 7h-.8zM140.4 83.4l.8-.8v7.8z"/>
<path d="M64.8 96.9l.5 3.2h-1.1zM69.8 107.4h1.1l-.6 3.2zM151.1 113.2l.5 3.2h-1zM150.6 108.3h1l-.5 3.2zM58.7 138.6h1l-.5 3.2zM64.2 131.6h1.1l-.5 3.1zM70.3 121.1l.6 3.2h-1.1zM145 131.6h1l-.5 3.1zM156.1 134.9h1.1l-.6 3.1zM72.1 147l2.6-1.8-1.9 2.6zM74.7 141.3l.8 7-.8 .8zM74.7 141.3h.8v7z"/>
<path d="M74.7 149.1l7.8-.8v.8zM74.7 149.1l.8-.8h7zM99.5 158.5l3.2 .5-3.2 .6zM106.2 159l3.1-.5v1.1zM123.2 152.9l3.2 .6-3.2 .5zM128.1 153.5l3.2-.6v1.1zM133.3 148.3h7.1l-7.1 .8zM133.3 149.1l7.1-.8 .8 .8zM140.4 141.3l.8 7.8-.8-.8zM140.4 141.3h.8v7.8zM145.5 138l.5 3.2h-1zM156.6 145.5l.6 3.2h-1.1z"/>
</g>
<g fill="none" stroke="#000" stroke-width=".2">
<path d="M26.1 50.8h163.6M26.2 50.8v9.7M189.7 50.8v9.7M26.1 60.4h163.6M70.7 94.9h2.5M70.7 95.1h2.5M70.7 95.2h2.5M70.7 95.3h2.5M70.7 95.4h2.5M70.7 95.5h2.5M70.7 94.8h2.5M70.7 95.7h2.5"/>
<path d="M70.8 94.7h2.4M70.8 95.8h2.4M70.8 94.6h2.3M70.8 95.9h2.3M70.9 94.5h2.1M70.9 96h2.1"/>
</g>
<text font-size="3.9" x="76.5" y="171.1">RECOMMENDED LAND PATTERN</text>
<g font-size="3.8">
<text x="26.3" y="43.5">48-Lead Very Thin Plastic Quad Flat, No Lead Package (ZWX) - 6x6x0.9 mm Body [VQFN]</text>
<text x="26.3" y="48">With 4.20 mm Exposed Pad and Stepped Wettable Flanks</text>
</g>
<g font-size="3.2">
<text x="28.4" y="54.6">Note:</text>
<text x="41.1" y="54.6">For the most current package drawings, please see the Microchip Packaging Specification located at</text>
<text x="41.1" y="58.3">http://www.microchip.com/packaging</text>
<text x="106.1" y="68.2">C1</text>
<text x="106" y="73.8">X2</text>
<text x="105.7" y="79.4">EV</text>
<text x="148.7" y="93.6">ØV</text>
<text x="155.9" y="106.2">G2</text>
<text x="57.2" y="119.9">C2</text>
<text x="62.9" y="114.1">Y2</text>
<text x="68.1" y="117">EV</text>
<text x="150.3" y="129.5">G1</text>
<text x="155" y="142.9">Y1</text>
<text x="40.6" y="154.4">SILK SCREEN</text>
<text x="136.3" y="154.6">X1</text>
<text x="93.3" y="160.1">E</text>
</g>
<text font-size="3" x="26.6" y="261.3">© 2021 Microchip Technology Inc.</text>
<g font-size="2.9">
<text x="104.3" y="178.2">Units</text>
<text x="126" y="178.2">MILLIMETERS</text>
<text x="57.3" y="186">Contact Pitch</text>
<text x="89" y="182.1">Dimension Limits</text>
<text x="106.3" y="186">E</text>
<text x="117.1" y="182.1">MIN</text>
<text x="129.5" y="186">0.40 BSC</text>
<text x="132.2" y="182.1">NOM</text>
<text x="148.4" y="182.1">MAX</text>
<text x="57.3" y="189.9">Center Pad Width</text>
<text x="105.5" y="189.9">X2</text>
<text x="148.7" y="189.9">4.30</text>
<text x="57.3" y="197.7">Contact Pad Spacing</text>
<text x="57.3" y="193.8">Center Pad Length</text>
<text x="105.4" y="197.7">C1</text>
<text x="105.5" y="193.8">Y2</text>
<text x="132.8" y="197.7">5.90</text>
<text x="148.7" y="193.8">4.30</text>
<text x="57.3" y="201.5">Contact Pad Spacing</text>
<text x="105.4" y="201.5">C2</text>
<text x="132.8" y="201.5">5.90</text>
<text x="57.3" y="209.3">Contact Pad Length (Xnn)</text>
<text x="57.3" y="205.4">Contact Pad Width (Xnn)</text>
<text x="105.5" y="209.3">Y1</text>
<text x="105.5" y="205.4">X1</text>
<text x="148.7" y="209.3">0.85</text>
<text x="148.7" y="205.4">0.20</text>
<text x="57.3" y="213.2">Contact Pad to Center Pad (Xnn)</text>
<text x="105.3" y="213.2">G1</text>
<text x="116.9" y="213.2">0.38</text>
<text x="57.3" y="217.1">Contact Pad to Contact Pad (Xnn)</text>
<text x="57.3" y="221">Thermal Via Diameter</text>
<text x="105.3" y="217.1">G2</text>
<text x="106.3" y="221">V</text>
<text x="116.9" y="217.1">0.20</text>
<text x="132.8" y="221">0.33</text>
<text x="57.3" y="224.8">Thermal Via Pitch</text>
<text x="105.3" y="224.8">EV</text>
<text x="132.8" y="224.8">1.20</text>
<text x="34" y="232.9">1. Dimensioning and tolerancing per ASME Y14.5M</text>
<text x="34" y="228.3">Notes:</text>
<text x="43.6" y="236.9">BSC: Basic Dimension. Theoretically exact value shown without tolerances.</text>
<text x="34" y="240.9">2. For best soldering results, thermal vias, if used, should be filled or tented to avoid solder loss during</text>
<text x="38.1" y="244.3">reflow process</text>
<text x="125.1" y="251.6">Microchip Technology Drawing C04-2531 Rev B</text>
</g>
<g font-size="2.3">
<text x="85.9" y="83.9">48</text>
<text x="74.5" y="96.4">1</text>
<text x="74.5" y="100.8">2</text>
</g>
</svg>
